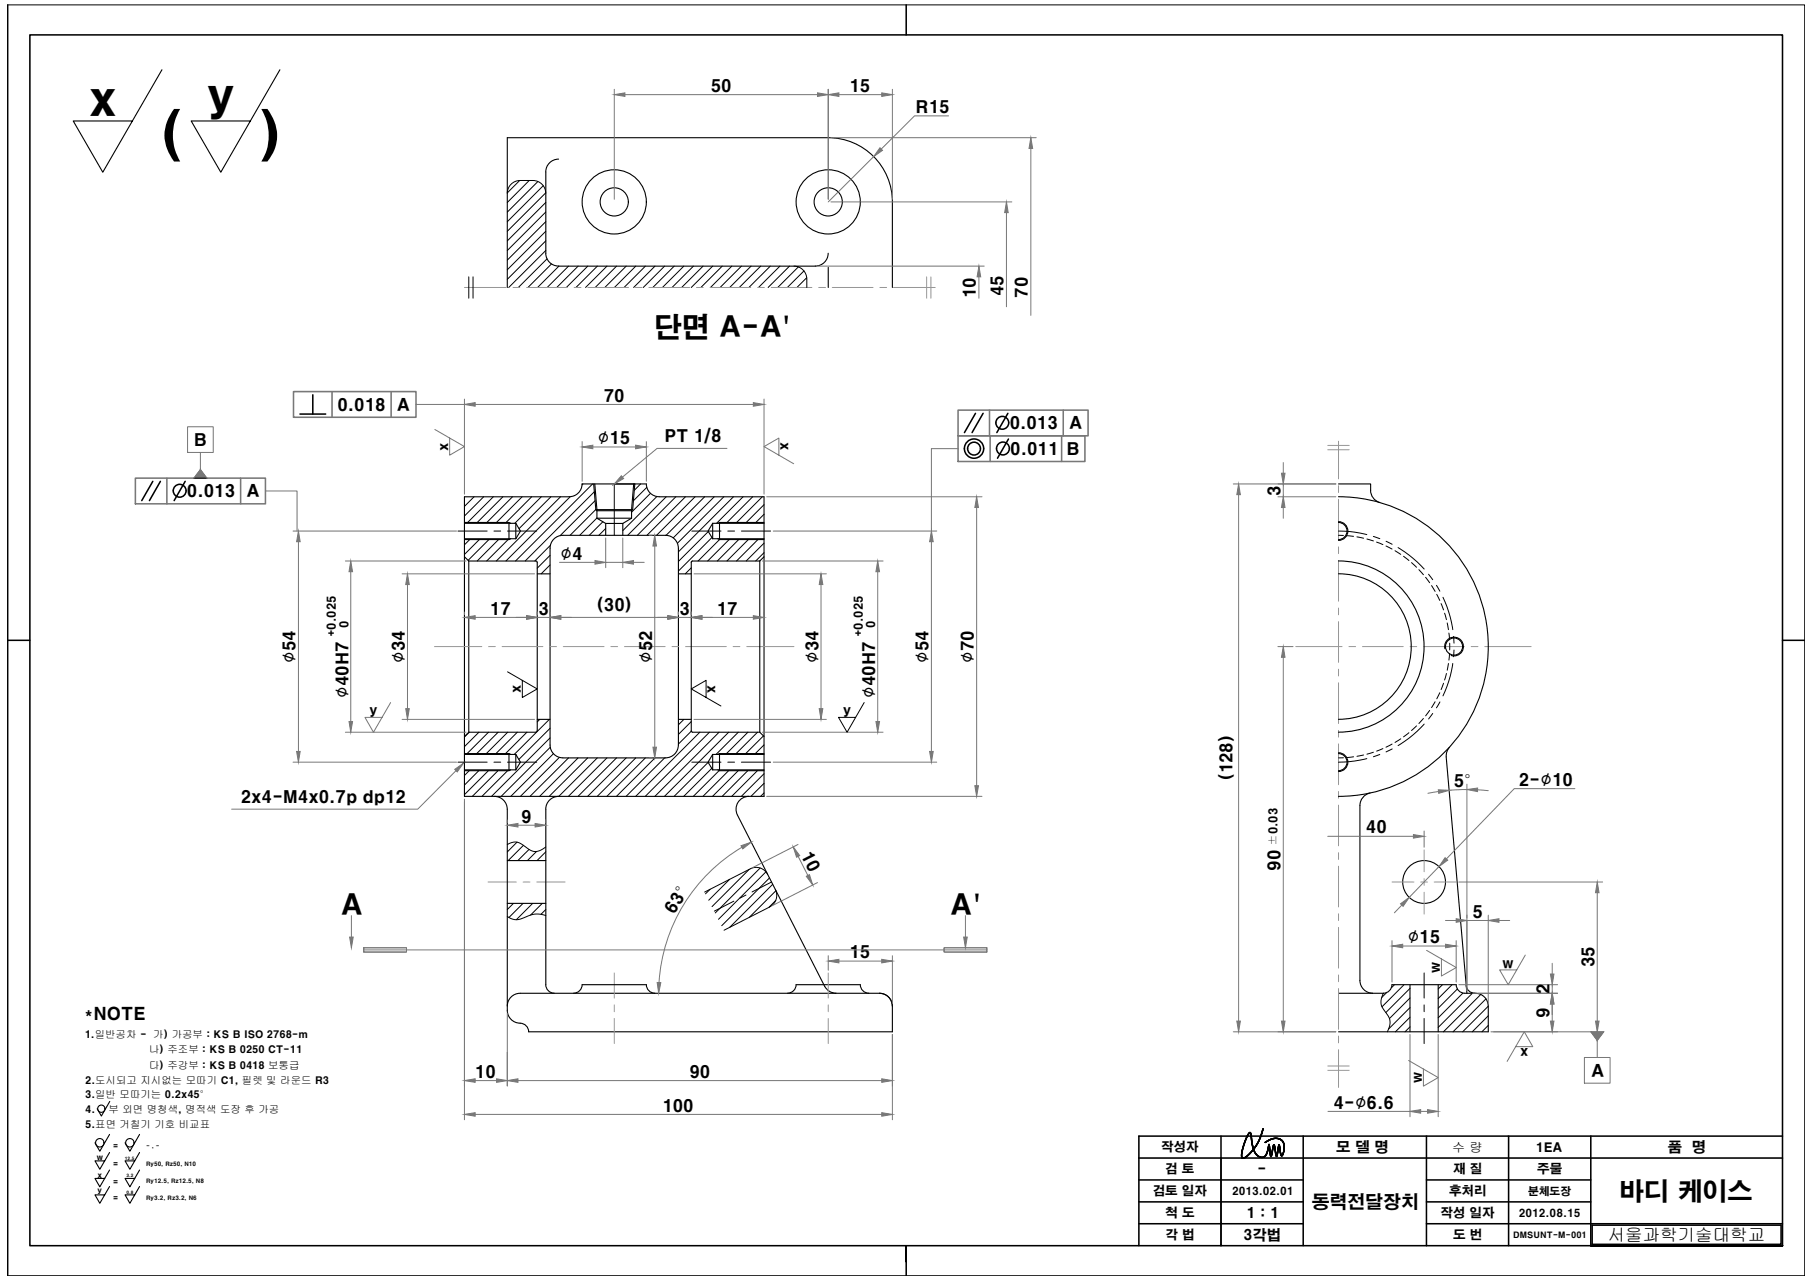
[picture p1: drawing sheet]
<svg xmlns="http://www.w3.org/2000/svg" width="297mm" height="210mm" viewBox="0 0 297 210" stroke-linecap="round" stroke-linejoin="round" font-family="sans-serif">
<g fill="none" stroke="#000" stroke-width=".16">
<path d="M1.3 .8h294.7v208.4h-294.7M85.3 29.6a2.1 2.1 0 0 0-2.1 2.1M85.3 29.6h2.1a2.1 2.1 0 0 1 2.1 2.1M130.2 43.6a2.1 2.1 0 0 1 2.1 2.1v1.4M31.8 78.4h2.1M83.2 110.2l4.9 2.8-2.4 1.4v-2.8M115.8 114.4v-2.8l-2.4 1.4 4.8 2.8M141.7 115.2l-2.8 4.9-1.4-2.5h2.8M83.2 138.5a2.1 2.1 0 0 1 2.8 .2 2.26 2.26 0 0 0 2.5 .8l1-.6M89.5 150.1a4.2 4.2 0 0 0-3.6 .4 2.4 2.4 0 0 1-2.7-.2M123.1 142.5l-7.5 3.8M123.1 142.5a2.1 2.1 0 0 1 2.8 .9"/>
<path d="M127.2 145.9a2.1 2.1 0 0 1-.9 2.8l-7.5 3.8M226.9 162.9a2.5 2.5 0 0 0 .4 3.2 2.47 2.47 0 0 1 .3 3.1"/>
</g>
<!-- layer: 0 -->
<g fill="none" stroke="#000" stroke-width=".25">
<path d="M1.3 .8v208.4M4.9 5.7h287.5v198.6h-287.5zM148.6 .8v4.9M1.3 105h3.6M292.4 105h3.6M186.8 197.1h27M186.8 193.5h27M186.8 189.9h105.6M200.3 186.3v18M213.8 186.3v18M234 197.1h26.9M234 193.5h26.9"/>
<path d="M234 186.3v18M247.4 186.3v18M260.9 186.3v18h31.5M292.4 186.3h-105.6v18M148.6 206.9v-2.6v4.9M186.8 200.7h27M234 200.7h58.4M261.1 200.9h31v3.2h-31z"/>
</g>
<!-- layer: tm -->
<g fill="none" stroke="#000" stroke-width=".16">
<path d="M85.2 29.6l-2 2M86.8 29.6l-3.6 3.6M88.2 29.8l-5 5M89.1 30.5l-5.9 5.9M89.5 31.6l-6.3 6.3M89.5 33.2l-6.3 6.3M89.5 34.8l-6.3 6.3M89.5 36.3l-6.3 6.4M89.5 37.9l-6.3 6.3M89.5 39.5l-6.3 6.3M89.5 41.1l-6.1 6M89.7 42.4l-4.7 4.7"/>
<path d="M90.5 43.3l-3.9 3.8M91.7 43.6l-3.5 3.5M93.2 43.6l-3.5 3.5M94.8 43.6l-3.5 3.5M96.4 43.6l-3.5 3.5M98 43.6l-3.5 3.5M99.6 43.6l-3.6 3.5M101.1 43.6l-3.5 3.5M102.7 43.6l-3.5 3.5M104.3 43.6l-3.5 3.5M105.9 43.6l-3.5 3.5M107.4 43.6l-3.5 3.5"/>
<path d="M109 43.6l-3.5 3.5M110.6 43.6l-3.5 3.5M112.2 43.6l-3.6 3.5M113.7 43.6l-3.5 3.5M115.3 43.6l-3.5 3.5M116.9 43.6l-3.5 3.5M118.5 43.6l-3.5 3.5M120 43.6l-3.5 3.5M121.6 43.6l-3.5 3.5M123.2 43.6l-3.5 3.5M124.8 43.6l-3.5 3.5M126.3 43.6l-3.5 3.5"/>
<path d="M127.9 43.6l-3.5 3.5M129.5 43.6l-3.5 3.5M130.9 43.8l-3.3 3.3M131.9 44.4l-2.8 2.7M132.3 45.5l-1.6 1.6M132.3 47.1h.1M95.6 79.4l-.1 .1M97.2 79.4l-12.6 12.6M105.1 79.4l-1.1 1M106.1 79.9l-2.2 2.2M77 88.5l-.8 .8M77.8 81.5l-1.6 1.5"/>
<path d="M78.6 88.5l-2.4 2.4M79.3 81.5l-3.1 3.1M80.2 88.5l-3.4 3.4M80.9 81.5l-4.2 4.2M81.8 88.5l-3.5 3.5M82.5 81.5l-4.2 4.2M83.3 88.5l-3.5 3.5M84.1 81.5l-4.2 4.2M85.6 81.5l-4.2 4.2M87.2 81.5l-4.2 4.2M88.8 81.5l-4.4 4.3M90.2 91.1l-2.1 2.1"/>
<path d="M90.2 92.6l-1.4 1.5M90.3 89.4l-2.6 2.6M90.4 81.5l-5.3 5.2M91.9 81.5l-10.5 10.5M93.5 81.5l-10.5 10.5M97.5 80.6l-11.4 11.4M97.6 82.1l-5.7 5.7M97.7 83.6l-4.2 4.2M97.9 84.9l-2.8 2.9M98.9 85.6l-2.3 2.2M99.3 86.7l-1.1 1.1M106.7 80.9l-3.1 3.1"/>
<path d="M107.7 81.4l-5.5 5.6M109.3 81.5l-6.3 6.3M110.8 81.5l-6.3 6.3M112.4 81.5l-6.3 6.3M113.4 93.1l-1 1M114 81.5l-6.3 6.3M115.6 81.5l-6.3 6.3M116.2 87.2l-4.9 4.9M116.8 88.1l-5.5 5.5M117.1 81.5l-6.7 6.7M118 88.5l-3.5 3.5M118.7 81.5l-7.6 7.6"/>
<path d="M119.6 88.5l-3.5 3.5M120.3 81.5l-9 9M121.2 88.5l-3.5 3.5M121.9 81.5l-4.4 4.3M122.7 88.5l-3.5 3.5M123.5 81.5l-4.3 4.2M124.3 88.5l-3.5 3.5M125 81.5l-4.2 4.2M125.3 82.8l-2.9 2.9M125.3 84.3l-1.3 1.4M125.3 89.1l-2.9 2.9M125.3 90.6l-1.3 1.4"/>
<path d="M88.5 118l-.4 .4M90.1 118l-5.8 5.7M90.2 119.4l-5.1 5.1M112.2 118l-.9 .9M113.4 118.3l-2.1 2.1M113.4 119.9l-2.1 2.1M77 126.4l-.8 .8M77 120.1l-.8 .8M78.5 126.4l-2.3 2.3M78.5 120.1l-2.3 2.3M80.1 126.4l-3.9 3.9M80.1 120.1l-3.5 3.5"/>
<path d="M81.7 126.4l-4.2 4.2M81.7 120.1l-3.5 3.5M83.3 126.4l-4.3 4.2M83.3 120.1l-3.5 3.5M84.8 138.1l-1.6 1.6M84.8 120.1l-3.5 3.5M85.9 138.6l-2.5 2.5M86.4 120.1l-3.5 3.5M86.8 139.3l-1.9 1.8M88 139.6l-1.5 1.5M89.5 139.7l-1.4 1.4M90.2 121l-9.6 9.6"/>
<path d="M90.3 122.5l-8.1 8.1M90.8 123.6l-7 7M91.7 124.2l-6.3 6.4M93.2 124.3l-6.3 6.3M94.8 124.3l-6.3 6.3M96.4 124.3l-6.3 6.3M98 124.3l-6.3 6.3M99.5 124.3l-6.3 6.3M101.1 124.3l-6.3 6.3M102.7 124.3l-6.3 6.3M104.3 124.3l-6.3 6.3M105.9 124.3l-6.4 6.3"/>
<path d="M107.4 124.3l-6.3 6.3M109 124.3l-6.3 6.3M114.8 120.1l-10.5 10.5M116.2 125l-5.6 5.6M116.4 120.1l-10.6 10.5M116.7 126l-4.6 4.6M117.9 120.1l-10.5 10.5M118 126.4l-4.3 4.2M119.5 126.4l-4.2 4.2M119.5 120.1l-10.5 10.5M121.1 126.4l-4.2 4.2M121.1 120.1l-3.7 3.6"/>
<path d="M122.7 126.4l-4.3 4.2M122.7 120.1l-3.5 3.5M124.2 126.4l-4.2 4.2M124.2 120.1l-3.5 3.5M125.2 120.7l-2.9 2.9M125.3 122.1l-1.4 1.5M125.3 126.9l-3.7 3.7M125.3 128.5l-2.1 2.1M125.3 130l-.6 .6M84.2 148.1l-1 1.1M85.8 148.1l-2.3 2.4M87.4 148.1l-2.7 2.7"/>
<path d="M88.9 148.1l-1.9 2M89.5 149.1l-.8 .8M116.5 145.8l-.8 .8M119.7 144.2l-3.5 3.4M122.9 142.6l-6.1 6.1M124.7 142.3l-7.4 7.4M125.6 143l-7.8 7.8M126.2 144l-7.8 7.8M126.7 145l-7 7.1M127.2 147.7l-1.1 1.1M127.3 146.1l-4.4 4.3M227.4 162.8l-.8 .8"/>
<path d="M228.7 161.5l-.5 .5M230.3 161.5l-3.6 3.6M231.3 162.1l-4 3.9M231.3 163.7l-3.4 3.3M231.3 165.2l-3.5 3.5M231.3 166.8l-2.4 2.4M231.3 168.4l-.8 .8M236.6 161.5l-.7 .7M238.2 161.5l-2.3 2.3M239 162.2l-3.1 3.1M239.9 162.9l-4 4M241.5 162.9l-5.6 5.6"/>
<path d="M242.9 163.1l-6.2 6.1M243.7 163.8l-5.4 5.4M244.1 165l-4.2 4.2M244.1 166.6l-2.6 2.6M244.1 168.2l-1 1"/>
</g>
<g fill="none" stroke="#000" stroke-width=".18">
<path d="M26.6 11.4l-9.7 16.8-4.9-8.4h9.7M45.9 11.4l-9.7 16.8-4.8-8.4h9.7M91.6 26.1a2.1 2.1 0 0 0-2.1 2.1v13.3a2.08 2.08 0 0 0 2.1 2.1h42.1M146.4 33.1a10.5 10.5 0 0 0-10.6-10.5h-52.6v24.5M146.4 33.1v14M135.8 41.5a2.1 2.1 0 0 1-2.1 2.1M135.8 43.8v3.3M95.5 79.4a2.1 2.1 0 0 1-2.1 2.1h-17.2v49.1h49.1v-49.1h-17.2a2.12 2.12 0 0 1-2.1-2.1h-10.5M97.4 79.4l.3 4.2M97.6 79.4l.3 4.2v1.4M103.9 79.4l-.3 4.2v1.4l-1.4 .8M104.1 79.4l-.3 4.2"/>
<path d="M219.5 79.4h5.3v1M76.2 85.7h7.3l.3 .1M76.2 88.3h8.4M76.2 88.5h7.3M76.2 85.8h8.4M76.2 91.3l.7 .7M76.9 92h11l.2 .2v27.7l-.2 .2h-11M76.9 92v28.1M83.5 85.7v2.8M83.8 88.3l-.3 .2M84.6 85.8l.8 1.3-.8 1.2M84.6 85.8v2.5"/>
<path d="M88.1 94.1h2.1M97.7 83.6h6.1M97.7 83.6l.2 .2h5.7l.2-.2M97.9 85l1.4 .8h2.9M97.9 85h5.7M99.3 85.8v2M102.2 85.8v2M111.3 89.9a2.1 2.1 0 0 0-2.1-2.1h-16.9a2.1 2.1 0 0 0-2.1 2.1v32.3a2.1 2.1 0 0 0 2.1 2.1h16.9a2.12 2.12 0 0 0 2.1-2.1M111.3 89.9v32.3M111.3 94.1h2.1M116.9 85.8l-.8 1.3 .8 1.2M116.9 85.8v2.5"/>
<path d="M116.9 88.3h8.4M116.9 85.8h8.4M117.7 88.3l.3 .2M118 85.7v2.8M118 88.5h7.3M118 85.7h7.3M118 85.7l-.3 .1M124.6 92h-11l-.2 .2v27.7l.2 .2h11M124.6 92v28.1M125.3 91.3l-.7 .7M219.5 81.5a24.6 24.6 0 0 1 24.6 24.5 24.6 24.6 0 0 1-24.6 24.6M219.5 94.1a11.9 11.9 0 0 1 12 11.9 11.9 11.9 0 0 1-12 12"/>
<path d="M219.5 92a14 14 0 0 1 14.1 14 14 14 0 0 1-14.1 14.1M219.5 85.7a1.4 1.4 0 0 1 1.4 1.4 1.4 1.4 0 0 1-1.4 1.4M219.5 85.5a1.54 1.54 0 0 1 1.6 1.6 1.54 1.54 0 0 1-1.6 1.5M224.8 80.4a2.1 2.1 0 0 0 1.5 2M88.1 118h2.1M111.3 118h2.1M237 106.4a1.54 1.54 0 0 1 1.4-1.9 1.54 1.54 0 0 1 1.6 1.7 1.54 1.54 0 0 1-2 1.3M76.2 123.7h8.4M76.2 123.6h7.3M76.2 126.2h8.4M76.9 120.1l-.7 .7M81.1 130.6a2.1 2.1 0 0 1 2.1 2.1v33a2.1 2.1 0 0 0 2.1 2.1 1.42 1.42 0 0 1 1.4 1.4h59.7v-4.2"/>
<path d="M83.5 123.6v2.8M83.5 123.6l.3 .1M83.8 126.2l-.3 .2h-7.3M84.6 123.7l.8 1.3-.8 1.2M84.6 123.7v2.5M91.6 130.6a2.1 2.1 0 0 0-2.1 2.1v28.8a1.38 1.38 0 0 0 1.4 1.4M116.9 123.7l-.8 1.3 .8 1.2M116.9 123.7v2.5M116.9 123.7h8.4M116.9 126.2h8.4M117.7 126.2l.3 .2h7.3M118 123.6v2.8"/>
<path d="M118 123.6h7.3M118 123.6l-.3 .1M121 133.7l14.3 28a2.1 2.1 0 0 0 1.8 1.2M122.8 130.6a2.1 2.1 0 0 0-1.8 3M124.6 120.1l.7 .7M219.5 123.6a1.4 1.4 0 0 1 1.4 1.4 1.4 1.4 0 0 1-1.4 1.4M219.5 123.4a1.54 1.54 0 0 1 1.6 1.6 1.54 1.54 0 0 1-1.6 1.5M224.7 130a2.1 2.1 0 0 0-1.6 2.1v28.7a2.1 2.1 0 0 0 2.1 2.1M237.7 122.5l-.4 .9-.1 .7 3.4 38.8M83.2 141.1h6.3M83.2 148.1h6.3M85.3 162.9a2.1 2.1 0 0 0-2.1 2.1"/>
<path d="M85.3 162.9h59a2.1 2.1 0 0 1 2.1 2.1M94.1 162.9a1.4 1.4 0 0 0 1.4-1.4h10.5a1.4 1.4 0 0 0 1.4 1.4M129.2 162.9a1.4 1.4 0 0 0 1.4-1.4h10.5a1.4 1.4 0 0 0 1.4 1.4M219.5 162.9h7.4a1.42 1.42 0 0 0 1.4-1.4h10.5a1.42 1.42 0 0 0 1.5 1.4h1.7a2.1 2.1 0 0 1 2.1 2.1v4.2h-24.6M231.3 161.5v7.7M235.9 161.5v7.7M240.5 161.6a1.4 1.4 0 0 0 1.4 1.3M18 189l-1.6 2.7-.8-1.3h1.6M18 191.9l-1.6 2.7-.8-1.4h1.6M18 194.6l-1.6 2.7-.8-1.4h1.6M18 186l-1.6 2.8-.8-1.4M18 180.6l-1.4 2.4-.7-1.2"/>
<path d="M22.9 189l-1.6 2.7-.8-1.3h1.6M22.9 191.9l-1.6 2.7-.8-1.4h1.6M22.9 194.6l-1.6 2.7-.8-1.4h1.6M22.9 186l-1.6 2.8-.8-1.4M204.9 185.8h.2v.1l.5 2.6-1.2 1.2a.41 .41 0 0 1-.7 .1 7.8 7.8 0 0 1 1.2-4zM204.9 185.9l.1-.1 .1 .1 .4 2.6-1.1 1.2a.39 .39 0 0 1-.7 .1 7.7 7.7 0 0 1 1.2-3.9zM205.6 188.4l-.4-2.1a.34 .34 0 0 0-.3-.5 7.4 7.4 0 0 0-1.2 4.1 .73 .73 0 0 0 1-.4l.9-1M207.1 185.1a8.1 8.1 0 0 1-1.5 3.3M207.1 185.1a7.9 7.9 0 0 1-1.5 3.3l-.4-2.1a.34 .34 0 0 0-.3-.5 7.4 7.4 0 0 0-1.2 4.1 .73 .73 0 0 0 1-.4l.9-1a1.33 1.33 0 0 0 1.9 1.1l.3-.5 .3-1.4 .3 2 .2-.2 .3-1.8 .5 1.9 .4-1.8 .2 1.2a.38 .38 0 0 0 .3 .5 1.99 1.99 0 0 0-.3-2.7 2.46 2.46 0 0 0-2.5 .5M207.2 185.1a7.9 7.9 0 0 1-1.6 3.4 1.44 1.44 0 0 0 1.7 1.2 3 3 0 0 0 .8-2l.4 1.9 .4-1.9 .2 .2 .3 1.7 .4-1.9 .1 .5a1.75 1.75 0 0 0 .3 1.3 2.25 2.25 0 0 0 0-2.5l-.1-.1a1.92 1.92 0 0 0-2.1 .2l-.5 .3a2.51 2.51 0 0 1 2.2-.7 1.47 1.47 0 0 1 .9 2l-.1 .2a.47 .47 0 0 1-.3 .6l-.4-1.8-.4 1.9M207.5 187.3a2.29 2.29 0 0 1 2.7-.3 2.15 2.15 0 0 1 0 2.6l-.2-.4-.2-1.5-.4 1.9M209.8 187.8l-.4 1.9-.1-.2-.4-1.7-.4 1.9-.2-.3-.2-1.6v.4a1.61 1.61 0 0 1-1 1.6h-.3a1.72 1.72 0 0 1-1.2-1.2"/>
<circle cx="100.7" cy="33.1" r="5.3"/>
<circle cx="100.7" cy="33.1" r="2.31"/>
<circle cx="135.8" cy="33.1" r="5.3"/>
<circle cx="135.8" cy="33.1" r="2.31"/>
<circle cx="238.5" cy="106" r="1.4"/>
<circle cx="233.6" cy="144.6" r="3.5"/>
<circle cx="16.4" cy="187.4" r=".69"/>
<circle cx="16.6" cy="181.8" r=".6"/>
<circle cx="21.3" cy="187.4" r=".69"/>
</g>
<g fill="none" stroke="#989898" stroke-width=".16">
<path d="M76.2 47.1h6.8M84.1 47.1h1.2M86.4 47.1h6.7M94.2 47.1h1.1M96.4 47.1h6.7M104.2 47.1h1.1M106.4 47.1h6.7M114.2 47.1h1.1M116.5 47.1h6.6M124.3 47.1h1.1M126.5 47.1h6.7M134.3 47.1h1.1"/>
<path d="M136.5 47.1h6.7M144.3 47.1h1.1M146.5 47.1h6.9M152 45.4v3.5M152.7 45.4v3.5M217.8 73h3.5M217.8 73.8h3.5M219.5 72.3v6.2M219.5 79.6v1.2M219.5 81.9v6.7M219.5 89.7v1.1M219.5 91.9v6.7"/>
<path d="M219.5 99.7v1.1M71.3 106h7.7M80.1 106h1.1M82.4 106h6.6M90.2 106h1.1M92.4 106h6.7M100.2 106h1.1M102.4 106h6.7M110.2 106h1.1M112.4 106h6.7M120.2 106h1.2M122.5 106h7.7"/>
<path d="M212.5 106h7.6M219.5 101.9v6.7M219.5 109.7v1.1M219.5 112v6.6M219.5 119.8v1.1M221.2 106h1.2M223.5 106h6.7M231.3 106h1.1M233.5 106h6.7M241.3 106h1.1M243.5 106h7.6M219.5 122v6.7"/>
<path d="M219.5 129.8v1.1M219.5 132v6.7M219.5 139.8v1.1M233.6 139.4v3.6M80 144.6h4.7M85.8 144.6h1.1M88 144.6h4.7M100.8 159.6v4.1M135.8 159.6v4.1M219.5 142v6.7M219.5 149.8v1.2M219.5 152.1v6.7"/>
<path d="M219.5 159.9v1.1M228.3 144.6h3.6M233 144.6h1.1M233.6 144.1v1.1M233.6 146.3v3.6M235.2 144.6h3.6M100.8 164.8v1.1M100.8 167v4.1M135.8 164.8v1.1M135.8 167v4.1M217.8 175.5h3.5M217.8 174.8h3.5"/>
<path d="M219.5 162.1v6.7M219.5 169.9v1.1M219.5 172.1v6.2"/>
</g>
<g fill="none" stroke="#000" stroke-width=".16">
<path d="M76.9 45.4v3.5M77.6 45.4v3.5M100.8 79.4v8.4M75.1 87.1h4.8M81 87.1h1.1M83.2 87.1h4.8M113.5 87.1h4.8M119.4 87.1h1.1M121.6 87.1h4.8M75.1 125h4.8M81 125h1.1M83.2 125h4.8"/>
<path d="M113.5 125h4.8M119.4 125h1.1M121.6 125h4.8M120.4 147.8l-3.2 1.6M122.4 146.8l-1 .5M126.5 144.6l-3.2 1.7M233.6 159.6v4.1M233.6 164.8v1.1M233.6 167v4.1"/>
</g>
<g fill="none" stroke="#000" stroke-width=".16">
<path d="M219.5 87.8h.8M220.9 87.8l1.1 .2M222.6 88l1.1 .3M224.2 88.4l1.1 .3M225.8 88.9l1 .4M227.3 89.5l1 .5M228.8 90.3l.9 .6M230.2 91.2l.9 .7M231.5 92.3l.8 .7M232.7 93.4l.8 .9M233.8 94.7l.7 .9M234.8 96l.6 1"/>
<path d="M235.6 97.5l.5 1M236.4 99l.4 1M232.3 119l-.8 .8M233.5 117.8l-.8 .8M234.5 116.5l-.7 .9M235.4 115.1l-.6 .9M236.1 113.6l-.4 1M236.8 112l-.4 1.1M236.9 100.5l.3 1.1M237.2 110.4l-.3 1.1M237.4 102.2l.2 1.1M237.6 108.8l-.2 1.1"/>
<path d="M237.6 103.8l.2 1.1M237.8 107.1l-.2 1.2M237.8 105.5v1.1M220.4 124.3h-.9M222 124.1l-1.1 .1M223.7 123.8l-1.1 .2M225.3 123.4l-1.1 .3M226.8 122.8l-1 .4M228.3 122l-1 .5M229.8 121.2l-1 .5M231.1 120.2l-.9 .6"/>
</g>
<g fill="none" stroke="#000" stroke-width=".16">
<path d="M219.5 87.1l2.7 .2 2 .4M225.3 88l1 .3M227.3 88.8l1 .5M229.3 89.8l2.5 1.8 1.8 1.7M234.3 94.2l.7 .9M235.6 96l.6 1M236.7 97.9l.9 2.4 .7 3M233.6 118.7l-1.8 1.8-2.5 1.8M235 117l-.7 .9M236.2 115.1l-.6 1M238.3 108.8l-.7 2.9-.9 2.4M238.4 104.4l.1 1.1"/>
<path d="M238.5 106.6l-.1 1.1M224.2 124.4l-2 .4-2.7 .2M226.3 123.7l-1 .4M228.3 122.8l-1 .5"/>
</g>
<g fill="none" stroke="#767676" stroke-width=".16">
<path d="M100.8 14.6v18.1M102.5 15.5h31.6M135.8 14.6v18.1M137.6 15.5h7M146.4 14.6v18.1M155.6 19h-5.6l-5.5 5.4M136.3 33.1h29.7M136.3 22.6h33.7M143.3 25.7l-7.5 7.4M165.1 34.9v15.4M169.1 24.3v27.4M134.2 43.6h27.2"/>
<path d="M160.6 45.4v3.5M30.8 70h4.2v4.2h-4.2zM31.8 78.4l1.1-1.4 1 1.4M32.9 74.2v4.2M68.2 66.3h8M71.3 70.4l4.9 2.8-2.4 1.4v-2.8M76.2 65.4v15.6M77.9 66.3h45.7M95.5 72.4v6.5M97.2 73.3h7.1M100.8 79.4l-.3 .2M106 72.4v6.5"/>
<path d="M119.2 73.5h-11.4l-5.7 4.7M125.3 65.4v15.6M127.8 74.6v-2.8l-2.5 1.4 4.9 2.8M157.1 73.6h-4.3v13.5M202.3 79.4h16.8M210.5 75.9v1.7M210.5 79.4v2.1M43.5 80.5h5.2v6.6M48.1 87.1h26.8M48.9 88.8v34.4M56.7 92h19.7M57.5 93.8v24.5"/>
<path d="M66 94.1h21.7M66.8 95.9v20.3M91.8 92.2h5.8M99.3 88.2v4.9M99.3 92.2h2.9M102.2 88.2v4.9M103.9 92.2h1.8M106.5 87.8h.4M107.4 89.5v33M113.8 94.1h21.7M125.1 92h19.7M125.8 81.5h35.3"/>
<path d="M126.8 87.1h26.8M134.7 95.9v20.3M144 93.8v24.5M152.8 88.8v34.4M160.2 83.2v45.6M203.2 81.1v86.3M209.6 81.5h9.5M210.5 83.2v1.8M64.1 115.2l-2.8 4.9-1.4-2.5h2.8M66 118h21.7M76.2 100.4v.4M77.9 101.2h8.5"/>
<path d="M88.1 100.4v.4M88.1 101.2h2.1M90.2 100.4v.4M92 101.2h17.5M111.3 101.2h2.1M111.3 100.4v.4M113.4 100.4v.4M113.8 118h21.7M115.1 101.2h8.5M125.3 100.4v.4M209.6 106h2.5M210.5 107.8v59.6"/>
<path d="M48.1 125h26.8M56.7 120.1h19.7M74.8 126.4l-6.3 6.3h-30.5M76.2 131v52.6M76.2 125l-.2 .1M83.2 134.4v.5M85 135.3h2.8M89.5 134.4v.5M106.5 124.3h.4M121.7 138.9a27.8 27.8 0 0 0-13.6 22.2M125.1 120.1h19.7M125.8 130.6h35.3"/>
<path d="M126.8 125h26.8M130.9 138.5l-7.4 3.8M217.8 137.1h14M233.6 136.3v2.6M235.9 129.8l-1.7 .3M240.6 129.5l-2.9 .1M240.6 128.6v33.9M242.4 129.5l1.7 .2M258.3 129.3h-9.9l-11.2 11.6M57.6 150.2v3.5M59.7 155.4h7v.7h-7zM59.7 155.8h102.2"/>
<path d="M130.9 140.4l1.6 3.2M134.1 144.7l-7.4 3.8M135.8 156.7v2.4M137.6 157.6h7M146.4 156.7v7.9M154.8 155.4h7.1v.7h-7.1zM158.3 150.2v3.5M228.3 154.3v6.7M229.9 148.4l-1.2 1.3M230.1 155.1h7M234 155.8l4.9 2.9-2.5 1.4v-2.8M236 142.1l-4.9 5.1"/>
<path d="M237.1 150.9h1.7M238.8 154.3v6.7M239.3 144.6h23.6M240.6 150.9h3.5M244.1 150.1v14.5M245.9 150.9h1.7M250.2 156.6l-2.8 4.9-1.4-2.4h2.8M254.6 158v1.7M262 146.4v21M77.9 177.2h3.5M83.2 166.1v12M85 177.2h59.6"/>
<path d="M146.4 169.6v14M202.3 169.2h16.8M231 173.9l4.9 2.8-2.4 1.4v-2.8M231.3 169.6v13.5M235.9 169.6v13.5M239.3 161.5h16.2M241.6 162.9h13.9M244.5 169.2h18.4M248.6 171.6h2.8l-1.4-2.4-2.8 4.9M254.6 161.5v1.4M254.6 164.6v2.8M259.9 173.4h4.2v4.2h-4.2z"/>
<path d="M260.9 169.2l1.1 1.4 1-1.4M262 169.2v4.2M77.9 182.7h66.7M217.8 182.3h13.5M233 182.3h1.1"/>
</g>
<g fill="#767676" stroke="#767676" stroke-width=".16">
<path d="M134.1 15.2l1.7 .3-1.7 .3z"/>
<path d="M100.8 15.5l1.7-.3v.6z"/>
<path d="M135.8 15.5l1.8-.3v.6z"/>
<path d="M144.6 15.2l1.8 .3-1.8 .3z"/>
<path d="M165.1 33.1l.3 1.8h-.6z"/>
<path d="M169.1 22.6l.3 1.7h-.6z"/>
<path d="M160.6 43.6l.3 1.8h-.6z"/>
<path d="M144.3 24.2l.4 .5-1.4 1z"/>
<path d="M95.5 73.3l1.7-.3v.6z"/>
<path d="M104.3 73l1.7 .3-1.7 .3z"/>
<path d="M76.2 66.3l1.7-.3v.6z"/>
<path d="M123.6 66l1.7 .3-1.7 .3z"/>
<path d="M66.8 94.1l.3 1.8h-.6z"/>
<path d="M66.5 116.2h.6l-.3 1.8z"/>
<path d="M57.5 92l.3 1.8h-.6z"/>
<path d="M57.2 118.3h.6l-.3 1.8z"/>
<path d="M48.9 87.1l.3 1.7h-.5z"/>
<path d="M48.7 123.2h.5l-.3 1.8z"/>
<path d="M76.2 101.2l1.7-.2v.5z"/>
<path d="M86.4 101l1.7 .2-1.7 .3z"/>
<path d="M90.2 101.2l1.8-.2v.5z"/>
<path d="M109.5 101l1.8 .2-1.8 .3z"/>
<path d="M123.6 101l1.7 .2-1.7 .3z"/>
<path d="M113.4 101.2l1.7-.2v.5z"/>
<path d="M102.2 92.2l1.7-.3v.6z"/>
<path d="M97.6 91.9l1.7 .3-1.7 .3z"/>
<path d="M101.9 78l.4 .5-1.5 .9z"/>
<path d="M83.2 135.3l1.8-.3v.6z"/>
<path d="M87.8 135l1.7 .3-1.7 .3z"/>
<path d="M76.2 182.7l1.7-.2v.5z"/>
<path d="M144.6 182.5l1.8 .2-1.8 .3z"/>
<path d="M81.4 176.9l1.8 .3-1.8 .3z"/>
<path d="M76.2 177.2l1.7-.3v.6z"/>
<path d="M83.2 177.2l1.8-.3v.6z"/>
<path d="M144.6 176.9l1.8 .3-1.8 .3z"/>
<path d="M135.8 157.6l1.8-.3v.6z"/>
<path d="M144.6 157.3l1.8 .3-1.8 .3z"/>
<path d="M130.1 138.9l1.1 1.4-.5 .3z"/>
<path d="M132.2 143.7l.6-.3 .5 1.7z"/>
<path d="M121.5 138.7l1.7-.6-1.4 1.1z"/>
<path d="M107.8 161.1h.6l-.4 1.8z"/>
<path d="M107.4 87.8l.3 1.7h-.6z"/>
<path d="M107.1 122.5h.6l-.3 1.8z"/>
<path d="M74.6 126.2l1.4-1.1-1 1.5z"/>
<path d="M134.7 94.1l.3 1.8h-.6z"/>
<path d="M134.4 116.2h.6l-.3 1.8z"/>
<path d="M144 92l.3 1.8h-.6z"/>
<path d="M143.7 118.3h.6l-.3 1.8z"/>
<path d="M152.8 87.1l.3 1.7h-.6z"/>
<path d="M152.5 123.2h.6l-.3 1.8z"/>
<path d="M210.2 77.6h.6l-.3 1.8z"/>
<path d="M210.5 81.5l.3 1.7h-.6z"/>
<path d="M203.2 79.4l.2 1.7h-.5z"/>
<path d="M202.9 167.4h.5l-.2 1.8z"/>
<path d="M210.5 106l.3 1.8h-.6z"/>
<path d="M210.2 167.4h.6l-.3 1.8z"/>
<path d="M231.8 136.9l1.8 .2-1.8 .3z"/>
<path d="M228.3 155.1l1.8-.3v.6z"/>
<path d="M237.1 154.8l1.7 .3-1.7 .3z"/>
<path d="M238.8 150.7l1.8 .2-1.8 .3z"/>
<path d="M244.1 150.9l1.8-.2v.5z"/>
<path d="M240.6 129.5l1.8-.3-.1 .6z"/>
<path d="M235.9 129.5l1.8 .1-1.7 .5z"/>
<path d="M229.7 148.2l1.4-1-1 1.4z"/>
<path d="M237 140.6l.4 .5-1.4 1z"/>
<path d="M254.6 162.9l.3 1.7h-.6z"/>
<path d="M254.3 167.4h.6l-.3 1.8z"/>
<path d="M254.3 159.7h.6l-.3 1.8z"/>
<path d="M234.1 182l1.8 .3-1.8 .2z"/>
<path d="M231.3 182.3l1.7-.3v.5z"/>
<path d="M262 144.6l.3 1.8h-.6z"/>
<path d="M261.7 167.4h.6l-.3 1.8z"/>
<path d="M57.3 153.7h.6l-.3 1.7z"/>
<path d="M158.1 153.7h.5l-.3 1.7z"/>
<path d="M160.2 81.5l.3 1.7h-.6z"/>
<path d="M159.9 128.8h.6l-.3 1.8z"/>
<path d="M32.9 77v1.4h1zM32.9 77v1.4h-1.1z"/>
<path d="M260.9 169.2h1.1v1.4zM262 169.2v1.4l1-1.4z"/>
</g>
<g fill="none" stroke="#000" stroke-width=".25">
<path d="M25.1 78.9l-1.8 3.2M26.3 78.9l-1.8 3.2M30.4 78.9l-1.8 3.2M49.2 67.9h4.2M51.3 64.7v3.2M160 67.8l-1.8 3.1M161.2 67.8l-1.8 3.1M165.3 67.8l-1.8 3.1M165.4 72l-1.8 3.1"/>
<circle cx="159.8" cy="73.6" r="1.58"/>
<circle cx="159.8" cy="73.6" r="1.05"/>
<circle cx="164.4" cy="69.3" r="1.05"/>
<circle cx="164.5" cy="73.5" r="1.05"/>
<circle cx="29.5" cy="80.5" r="1.05"/>
</g>
<path d="M22.2 78.4h21.3v4.2h-21.3zM27.4 78.4v4.2M39.5 78.4v4.2M48.1 64.2h20.1v4.2h-20.1zM54.5 64.2v4.2M64.2 64.2v4.2M157.1 67.3h21.4v4.2h-21.4zM157.1 71.5h20.8v4.2h-20.8zM162.3 67.3v4.2M162.4 71.5v4.2M174.1 71.5v4.2M174.4 67.3v4.2" fill="none" stroke="#767676" stroke-width=".25"/>
<path d="M204.9 185.8h.2v.1l.5 2.6-1.2 1.2a.41 .41 0 0 1-.7 .1 7.8 7.8 0 0 1 1.2-4zM207.1 185.1a7.9 7.9 0 0 1-1.5 3.3l-.4-2.1a.34 .34 0 0 0-.3-.5 7.4 7.4 0 0 0-1.2 4.1 .73 .73 0 0 0 1-.4l.9-1a1.33 1.33 0 0 0 1.9 1.1l.3-.5 .3-1.4 .3 2 .2-.2 .3-1.8 .5 1.9 .4-1.8 .2 1.2a.38 .38 0 0 0 .3 .5 1.99 1.99 0 0 0-.3-2.7 2.46 2.46 0 0 0-2.5 .5M207.2 185.1a7.2 7.2 0 0 1-3.3 4.8 .57 .57 0 0 1-.2-.8 5.9 5.9 0 0 1 1.3-3.4l.3 1.1a3.5 3.5 0 0 0 1.1 2.8 .87 .87 0 0 0 .9 .2 .87 .87 0 0 0 .5-.8l.3-1.3 .4 2 .3-1.4a.44 .44 0 0 1 .2-.6l.4 1.9 .4-1.9 .1 .8a1.3 1.3 0 0 0 .3 1 2.12 2.12 0 0 0-.1-2.6 2.28 2.28 0 0 0-2.6 .4 2.37 2.37 0 0 1 2.5-.5 1.86 1.86 0 0 1 .4 2.4l-.2 .3a1.75 1.75 0 0 1-.3-1.3l-.1-.5-.4 1.9-.3-1.7-.2-.2-.4 1.9-.3-1.9-.2 .4a1.76 1.76 0 0 1-.8 1.7 1.48 1.48 0 0 1-1.6-1.3l.4-.5a8.4 8.4 0 0 0 1.2-2.9" fill="none" stroke="#000" stroke-width=".2"/>
<g font-size="9.2">
<text x="25.9" y="25.7">(</text>
<text x="42.4" y="25.7">)</text>
</g>
<g font-size="7.6">
<text x="14.5" y="19">x</text>
<text x="34" y="18.5">y</text>
</g>
<g font-size="4.6">
<text x="107.3" y="55.3">단면 A-A'</text>
<text x="55.9" y="150.1">A</text>
<text x="155.9" y="150.1">A'</text>
</g>
<text font-size="4.1" x="265.6" y="196.8">바디 케이스</text>
<g font-size="3.3">
<text x="98.1" y="72.8">∅</text>
<text x="92" y="91.8">∅</text>
<text x="48.5" y="108.7" transform="rotate(-90 48.5 108.7)">∅</text>
<text x="66.4" y="108.7" transform="rotate(-90 66.4 108.7)">∅</text>
<text x="106.9" y="108.7" transform="rotate(-90 106.9 108.7)">∅</text>
<text x="134.2" y="108.7" transform="rotate(-90 134.2 108.7)">∅</text>
<text x="152.3" y="108.7" transform="rotate(-90 152.3 108.7)">∅</text>
<text x="159.7" y="108.7" transform="rotate(-90 159.7 108.7)">∅</text>
<text x="57.1" y="114.5" transform="rotate(-90 57.1 114.5)">∅</text>
<text x="143.6" y="114.5" transform="rotate(-90 143.6 114.5)">∅</text>
<text x="252.7" y="128.9">∅</text>
<text x="230.9" y="154.7">∅</text>
<text x="222.3" y="181.8">∅</text>
</g>
<g font-size="2.9">
<text x="215.1" y="198.1">동력전달장치</text>
<text x="263.7" y="203.5">서울과학기술대학교</text>
</g>
<text font-size="2.8" x="13.8" y="167.3">*NOTE</text>
<g font-size="2.7">
<text x="116.6" y="15.1">50</text>
<text x="139.3" y="15.1">15</text>
<text x="150.2" y="18.5">R15</text>
<text x="160.1" y="48.9" transform="rotate(-90 160.1 48.9)">10</text>
<text x="164.6" y="48.6" transform="rotate(-90 164.6 48.6)">45</text>
<text x="168.6" y="48.9" transform="rotate(-90 168.6 48.9)">70</text>
<text x="99" y="65.9">70</text>
<text x="55.4" y="67.4">0.018</text>
<text x="65.1" y="67.4">A</text>
<text x="165.6" y="70.4">0.013</text>
<text x="175.3" y="70.4">A</text>
<text x="31.8" y="73.1">B</text>
<text x="100" y="72.8">15</text>
<text x="109" y="72.5">PT 1/8</text>
<text x="165.7" y="74.6">0.011</text>
<text x="174.9" y="74.6">B</text>
<text x="30.7" y="81.5">0.013</text>
<text x="40.4" y="81.6">A</text>
<text x="210" y="81.3" transform="rotate(-90 210 81.3)">3</text>
<text x="93.9" y="91.8">4</text>
<text x="80.3" y="100.8">17</text>
<text x="88.3" y="100.8">3</text>
<text x="97.8" y="100.3">(30)</text>
<text x="111.5" y="100.8">3</text>
<text x="117.5" y="100.8">17</text>
<text x="48.5" y="106.8" transform="rotate(-90 48.5 106.8)">54</text>
<text x="66.4" y="106.8" transform="rotate(-90 66.4 106.8)">34</text>
<text x="106.9" y="106.8" transform="rotate(-90 106.9 106.8)">52</text>
<text x="134.2" y="106.8" transform="rotate(-90 134.2 106.8)">34</text>
<text x="152.3" y="106.8" transform="rotate(-90 152.3 106.8)">54</text>
<text x="159.7" y="106.8" transform="rotate(-90 159.7 106.8)">70</text>
<text x="57.1" y="112.6" transform="rotate(-90 57.1 112.6)">40H7</text>
<text x="143.6" y="112.6" transform="rotate(-90 143.6 112.6)">40H7</text>
<text x="39.5" y="131.7">2x4-M4x0.7p dp12</text>
<text x="202.2" y="128.1" transform="rotate(-90 202.2 128.1)">(128)</text>
<text x="238.5" y="129">5°</text>
<text x="249.1" y="128.9">2- 10</text>
<text x="85.5" y="134.9">9</text>
<text x="224" y="136.7">40</text>
<text x="131.3" y="140.2" transform="rotate(63 131.3 140.2)">10</text>
<text x="210" y="142.8" transform="rotate(-90 210 142.8)">90</text>
<text x="110.6" y="150" transform="rotate(-59 110.6 150)">63°</text>
<text x="232.8" y="154.7">15</text>
<text x="241.5" y="150.5">5</text>
<text x="139.3" y="157.1">15</text>
<text x="261.5" y="158.6" transform="rotate(-90 261.5 158.6)">35</text>
<text x="254.2" y="166.9" transform="rotate(-90 254.2 166.9)">9</text>
<text x="254.2" y="163" transform="rotate(-90 254.2 163)">2</text>
<text x="77.9" y="176.8">10</text>
<text x="113.1" y="176.8">90</text>
<text x="261" y="176.6">A</text>
<text x="108.6" y="182.3">100</text>
<text x="218.7" y="181.8">4- 6.6</text>
</g>
<g font-size="2.3">
<text x="219.2" y="188.9">모 델 명</text>
<text x="273.6" y="188.9">품 명</text>
<text x="206.2" y="192.6">-</text>
<text x="204" y="203.3">3각법</text>
<text x="204.4" y="199.8">1 : 1</text>
</g>
<g font-size="2.2">
<text x="73.5" y="73.9" transform="rotate(-90 73.5 73.9)">x</text>
<text x="128" y="72.6" transform="rotate(90 128 72.6)">x</text>
<text x="85.4" y="113.7" transform="rotate(-90 85.4 113.7)">x</text>
<text x="116.1" y="112.3" transform="rotate(90 116.1 112.3)">x</text>
<text x="60.6" y="117.2">y</text>
<text x="138.3" y="117.2">y</text>
<text x="236.2" y="159.6" transform="rotate(-90 236.2 159.6)">w</text>
<text x="246.5" y="158.8">w</text>
<text x="250.7" y="171.9" transform="rotate(180 250.7 171.9)">x</text>
<text x="233.2" y="177.6" transform="rotate(-90 233.2 177.6)">w</text>
</g>
<g font-size="2.1">
<text x="190.4" y="188.8">작성자</text>
<text x="238.2" y="188.9">수 량</text>
<text x="251.9" y="188.9">1EA</text>
<text x="189.1" y="196">검토 일자</text>
<text x="191.1" y="192.4">검 토</text>
<text x="237.7" y="196">후처리</text>
<text x="238.4" y="192.4">재 질</text>
<text x="252.1" y="192.4">주물</text>
<text x="191.2" y="199.6">척 도</text>
<text x="191.2" y="203.2">각 법</text>
<text x="236.3" y="199.6">작성 일자</text>
<text x="238.4" y="203.2">도 번</text>
</g>
<g font-size="1.9">
<text x="55.1" y="104.5" transform="rotate(-90 55.1 104.5)">+0.025</text>
<text x="57.1" y="103" transform="rotate(-90 57.1 103)">0</text>
<text x="141.5" y="104.5" transform="rotate(-90 141.5 104.5)">+0.025</text>
<text x="143.6" y="103" transform="rotate(-90 143.6 103)">0</text>
<text x="209.5" y="138.8" transform="rotate(-90 209.5 138.8)">±0.03</text>
</g>
<g font-size="1.8">
<text x="202.1" y="196">2013.02.01</text>
<text x="250.7" y="195.9">분체도장</text>
<text x="249.1" y="199.6">2012.08.15</text>
</g>
<g font-size="1.7">
<text x="24.4" y="172.7">나) 주조부 : KS B 0250 CT-11</text>
<text x="24.4" y="175.2">다) 주강부 : KS B 0418 보통급</text>
<text x="17.8" y="182.6">부 외면 명청색, 명적색 도장 후 가공</text>
</g>
<g font-size="1.6">
<text x="13.9" y="170.2">1.일반공차 - 가) 가공부 : KS B ISO 2768-m</text>
<text x="14" y="177.7">2.도시되고 지시없는 모따기 C1, 필렛 및 라운드 R3</text>
<text x="14" y="180.1">3.일반 모따기는 0.2x45°</text>
<text x="14" y="182.6">4.</text>
<text x="14" y="185">5.표면 거칠기 기호 비교표</text>
</g>
<g font-size="1.4">
<text x="18.5" y="188.4">=</text>
<text x="18.5" y="191.4">=</text>
<text x="18.5" y="194.3">=</text>
<text x="18.5" y="197">=</text>
<text x="248.2" y="203">DMSUNT-M-001</text>
</g>
<g font-size="1.2">
<text x="15.9" y="190.2">w</text>
<text x="16" y="193.1">x</text>
<text x="16" y="195.7">y</text>
</g>
<g font-size=".9">
<text x="24" y="188.2">- , -</text>
<text x="24" y="191.2">Ry50, Rz50, N10</text>
<text x="24" y="194">Ry12.5, Rz12.5, N8</text>
<text x="24" y="196.7">Ry3.2, Rz3.2, N6</text>
</g>
<g font-size=".7">
<text x="20.5" y="190.1">12.5</text>
<text x="20.7" y="193">3.2</text>
<text x="20.7" y="195.7">0.8</text>
</g>
</svg>
